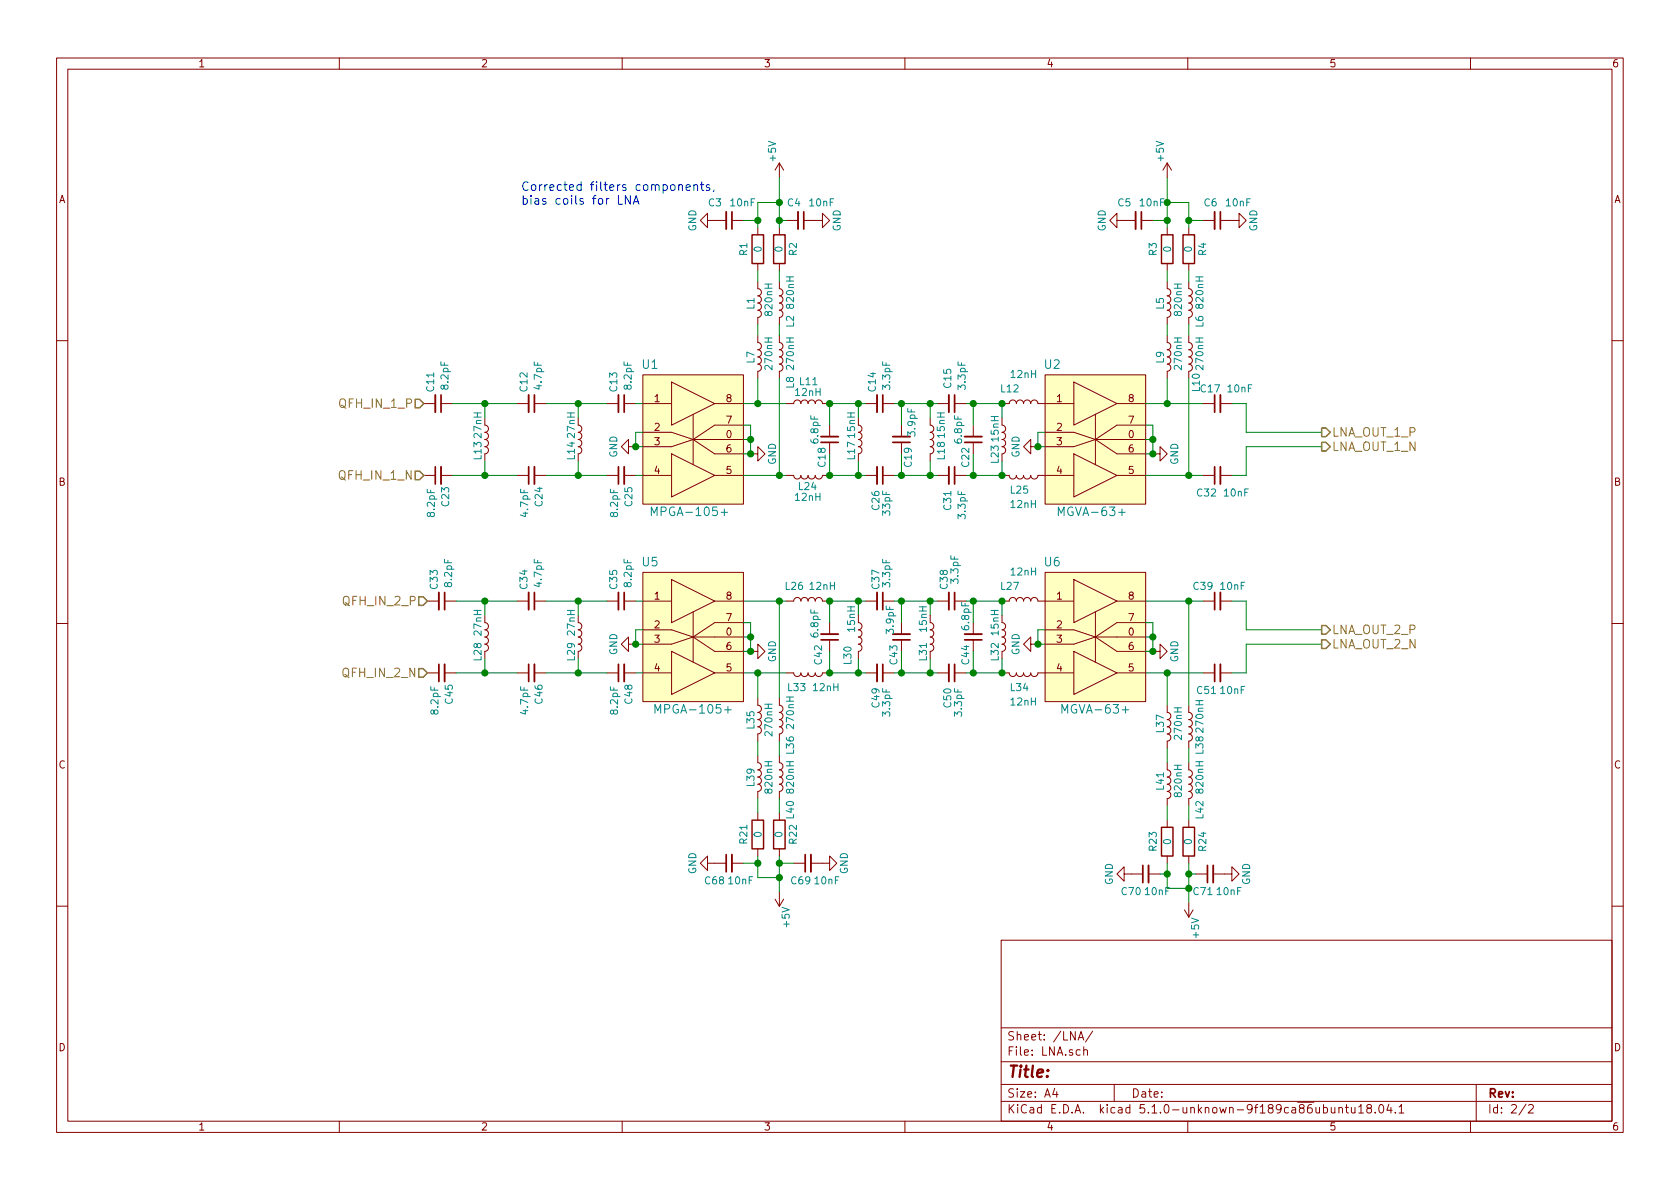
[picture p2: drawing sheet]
<svg xmlns="http://www.w3.org/2000/svg" width="297mm" height="210mm" viewBox="0 0 297 210" stroke-linecap="round" stroke-linejoin="round" font-family="sans-serif">
<g fill="none" stroke="#840000" stroke-width=".18">
<path d="M10 10.3h277v189.9h-277zM12 12.2h273v186.1h-273zM60 10.3v1.9M110 10.3v1.9M160 10.3v1.9M210 10.3v1.9M260 10.3v1.9M125.1 39v-1.3l-1.3 1.3 1.3 1.3v-1.3h3.3M129.4 39h2M137.8 28.8v2.6M137.8 28.8l-.8 1.3M137.8 28.8l.8 1.3"/>
<path d="M139.1 39h2M142.1 39h3.3v-1.3l1.3 1.3-1.3 1.3v-1.3M197.5 39v-1.3l-1.3 1.3 1.3 1.3v-1.3h3.3M201.8 39h2M206.4 28.8v2.6M206.4 28.8l-.8 1.3M206.4 28.8l.7 1.3M212.7 39h2.1M215.8 39h3.3v-1.3l1.2 1.3-1.2 1.3v-1.3M134 59.3v1.3a.63 .63 0 0 1 .6 .6 .63 .63 0 0 1-.6 .6 .63 .63 0 0 1 .6 .7 .63 .63 0 0 1-.6 .6 .63 .63 0 0 1 .6 .6 .63 .63 0 0 1-.6 .7 .63 .63 0 0 1 .6 .6 .63 .63 0 0 1-.6 .7v1.2M134 49.8v1.2a.63 .63 0 0 1 .6 .7 .63 .63 0 0 1-.6 .6 .63 .63 0 0 1 .6 .7 .63 .63 0 0 1-.6 .6 .63 .63 0 0 1 .6 .6 .63 .63 0 0 1-.6 .7 .63 .63 0 0 1 .6 .6 .63 .63 0 0 1-.6 .6v1.3M134 40.3v1.2"/>
<path d="M134 46.6v1.3M137.8 59.3v1.3a.63 .63 0 0 1 .6 .6 .63 .63 0 0 1-.6 .6 .63 .63 0 0 1 .6 .7 .63 .63 0 0 1-.6 .6 .63 .63 0 0 1 .6 .6 .63 .63 0 0 1-.6 .7 .63 .63 0 0 1 .6 .6 .63 .63 0 0 1-.6 .7v1.2M137.8 49.8v1.2a.63 .63 0 0 1 .6 .7 .63 .63 0 0 1-.6 .6 .63 .63 0 0 1 .6 .7 .63 .63 0 0 1-.6 .6 .63 .63 0 0 1 .6 .6 .63 .63 0 0 1-.6 .7 .63 .63 0 0 1 .6 .6 .63 .63 0 0 1-.6 .6v1.3M137.8 40.3v1.2M137.8 46.6v1.3M206.4 59.3v1.3a.63 .63 0 0 1 .6 .6 .63 .63 0 0 1-.6 .6 .63 .63 0 0 1 .6 .7 .63 .63 0 0 1-.6 .6 .63 .63 0 0 1 .6 .6 .63 .63 0 0 1-.6 .7 .63 .63 0 0 1 .6 .6 .63 .63 0 0 1-.6 .7v1.2M206.4 49.8v1.2a.63 .63 0 0 1 .6 .7 .63 .63 0 0 1-.6 .6 .63 .63 0 0 1 .6 .7 .63 .63 0 0 1-.6 .6 .63 .63 0 0 1 .6 .6 .63 .63 0 0 1-.6 .7 .63 .63 0 0 1 .6 .6 .63 .63 0 0 1-.6 .6v1.3M206.4 40.3v1.2M206.4 46.6v1.3M210.2 59.3v1.3a.63 .63 0 0 1 .6 .6 .63 .63 0 0 1-.6 .6 .63 .63 0 0 1 .6 .7 .63 .63 0 0 1-.6 .6 .63 .63 0 0 1 .6 .6 .63 .63 0 0 1-.6 .7 .63 .63 0 0 1 .6 .6 .63 .63 0 0 1-.6 .7v1.2M210.2 49.8v1.2a.63 .63 0 0 1 .6 .7 .63 .63 0 0 1-.6 .6 .63 .63 0 0 1 .6 .7 .63 .63 0 0 1-.6 .6 .63 .63 0 0 1 .6 .6 .63 .63 0 0 1-.6 .7 .63 .63 0 0 1 .6 .6 .63 .63 0 0 1-.6 .6v1.3M210.2 40.3v1.2"/>
<path d="M210.2 46.6v1.3M10 60.2h2M74.9 71.4h2.1M78 71.4h2M85.7 75.2a.63 .63 0 0 1 .7 .6 .63 .63 0 0 1-.7 .6 .63 .63 0 0 1 .7 .7 .63 .63 0 0 1-.7 .6 .63 .63 0 0 1 .7 .7 .63 .63 0 0 1-.7 .6 .63 .63 0 0 1 .7 .6 .63 .63 0 0 1-.7 .7M91.4 71.4h2.1M94.5 71.4h2M102.2 75.2a.63 .63 0 0 1 .7 .6 .63 .63 0 0 1-.7 .6 .63 .63 0 0 1 .7 .7 .63 .63 0 0 1-.7 .6 .63 .63 0 0 1 .7 .7 .63 .63 0 0 1-.7 .6 .63 .63 0 0 1 .7 .6 .63 .63 0 0 1-.7 .7M107.3 71.4h2M110.4 71.4h2M111.1 79v-1.3l-1.2 1.3 1.2 1.3v-1.3h1.3M113.7 66.3h17.7v22.8h-17.7z"/>
<path d="M113.7 76.4h5l3.9 1.3M113.7 71.4h5M118.7 67.6l7.7 3.8-7.7 3.8zM122.6 73.3v8.9M122.6 77.7l-3.9 1.3h-5M122.6 77.7l3.8 2.6h5M122.6 77.7h8.8M126.4 71.4h5M131.4 75.2h-5l-3.8 2.5M139.1 71.4h1.2a.63 .63 0 0 1 .7-.7 .63 .63 0 0 1 .6 .7 .63 .63 0 0 1 .6-.7 .63 .63 0 0 1 .7 .7 .63 .63 0 0 1 .6-.7 .63 .63 0 0 1 .6 .7 .63 .63 0 0 1 .7-.7 .63 .63 0 0 1 .6 .7h1.3M146.7 75.2v2M146.7 78.2v2.1"/>
<path d="M151.8 75.2a.63 .63 0 0 1 .6 .6 .63 .63 0 0 1-.6 .6 .63 .63 0 0 1 .6 .7 .63 .63 0 0 1-.6 .6 .63 .63 0 0 1 .6 .7 .63 .63 0 0 1-.6 .6 .63 .63 0 0 1 .6 .6 .63 .63 0 0 1-.6 .7M153 71.4h2.1M156.1 71.4h2M159.4 75.2v2M159.4 78.2v2.1M164.5 73.9v1.3a.63 .63 0 0 1 .6 .6 .63 .63 0 0 1-.6 .6 .63 .63 0 0 1 .6 .7 .63 .63 0 0 1-.6 .6 .63 .63 0 0 1 .6 .7 .63 .63 0 0 1-.6 .6 .63 .63 0 0 1 .6 .6 .63 .63 0 0 1-.6 .7v1.2M165.7 71.4h2.1M168.8 71.4h2M172.1 75.2v2M172.1 78.2v2.1M177.2 75.2a.63 .63 0 0 1 .6 .6 .63 .63 0 0 1-.6 .6 .63 .63 0 0 1 .6 .7 .63 .63 0 0 1-.6 .6 .63 .63 0 0 1 .6 .7 .63 .63 0 0 1-.6 .6 .63 .63 0 0 1 .6 .6 .63 .63 0 0 1-.6 .7M177.2 71.4h1.2a.63 .63 0 0 1 .7-.7 .63 .63 0 0 1 .6 .7 .63 .63 0 0 1 .6-.7 .63 .63 0 0 1 .7 .7 .63 .63 0 0 1 .6-.7 .63 .63 0 0 1 .6 .7 .63 .63 0 0 1 .7-.7 .63 .63 0 0 1 .6 .7h6.4"/>
<path d="M182.2 79v-1.3l-1.2 1.3 1.2 1.3v-1.3h1.3M184.8 66.3h17.8v22.8h-17.8zM184.8 76.4h5.1l3.8 1.3M189.9 67.6l7.6 3.8-7.6 3.8zM193.7 77.7h8.9M193.7 77.7l-3.8 1.3h-5.1M193.7 77.7l3.8 2.6h5.1M193.7 73.3v8.9M197.5 71.4h5.1M202.6 75.2h-5.1l-3.8 2.5M212.7 71.4h2.1M215.8 71.4h2"/>
<path d="M285 60.2h2M74.9 84.1h2.1M78 84.1h2M91.4 84.1h2.1M94.5 84.1h2M107.3 84.1h2M110.4 84.1h2M113.7 84.1h5M118.7 80.3l7.7 3.8-7.7 3.8zM126.4 84.1h5M132.7 80.3h1.3v-1.3l1.3 1.3-1.3 1.2v-1.2M139.1 84.1h1.2a.63 .63 0 0 0 .7 .6 .63 .63 0 0 0 .6-.6 .63 .63 0 0 0 .6 .6 .63 .63 0 0 0 .7-.6 .63 .63 0 0 0 .6 .6 .63 .63 0 0 0 .6-.6 .63 .63 0 0 0 .7 .6 .63 .63 0 0 0 .6-.6h1.3"/>
<path d="M153 84.1h2.1M156.1 84.1h2M165.7 84.1h2.1M168.8 84.1h2M177.2 84.1h1.2a.63 .63 0 0 0 .7 .6 .63 .63 0 0 0 .6-.6 .63 .63 0 0 0 .6 .6 .63 .63 0 0 0 .7-.6 .63 .63 0 0 0 .6 .6 .63 .63 0 0 0 .6-.6 .63 .63 0 0 0 .7 .6 .63 .63 0 0 0 .6-.6h6.4M189.9 80.3l7.6 3.8-7.6 3.8zM197.5 84.1h5.1M203.8 80.3h1.3v-1.3l1.3 1.3-1.3 1.2v-1.2M212.7 84.1h2.1M215.8 84.1h2M10 110.3h2M75.6 106.3h2"/>
<path d="M75.6 119h2M78.6 106.3h2M78.6 119h2M85.7 110.1a.63 .63 0 0 1 .7 .6 .63 .63 0 0 1-.7 .7 .63 .63 0 0 1 .7 .6 .63 .63 0 0 1-.7 .6 .63 .63 0 0 1 .7 .7 .63 .63 0 0 1-.7 .6 .63 .63 0 0 1 .7 .6 .63 .63 0 0 1-.7 .7M91.4 106.3h2.1M91.4 119h2.1M94.5 106.3h2M94.5 119h2M102.2 110.1a.63 .63 0 0 1 .7 .6 .63 .63 0 0 1-.7 .7 .63 .63 0 0 1 .7 .6 .63 .63 0 0 1-.7 .6 .63 .63 0 0 1 .7 .7 .63 .63 0 0 1-.7 .6 .63 .63 0 0 1 .7 .6 .63 .63 0 0 1-.7 .7M107.3 106.3h2M107.3 119h2M110.4 106.3h2"/>
<path d="M110.4 119h2M111.1 113.9v-1.3l-1.2 1.3 1.2 1.3v-1.3h1.3M113.7 101.2h17.7v22.9h-17.7zM113.7 106.3h5M113.7 119h5M113.7 111.4h5l3.9 1.2M118.7 115.2l7.7 3.8-7.7 3.8zM118.7 102.5l7.7 3.8-7.7 3.8zM122.6 108.2v8.9M122.6 112.6l-3.9 1.3h-5M122.6 112.6l3.8 2.6h5M122.6 112.6h8.8"/>
<path d="M126.4 106.3h5M126.4 119h5M131.4 110.1h-5l-3.8 2.5M132.7 115.2h1.3v-1.3l1.3 1.3-1.3 1.3v-1.3M139.1 106.3h1.2a.63 .63 0 0 1 .7-.6 .63 .63 0 0 1 .6 .6 .63 .63 0 0 1 .6-.6 .63 .63 0 0 1 .7 .6 .63 .63 0 0 1 .6-.6 .63 .63 0 0 1 .6 .6 .63 .63 0 0 1 .7-.6 .63 .63 0 0 1 .6 .6h1.3M139.1 119h1.2a.63 .63 0 0 0 .7 .6 .63 .63 0 0 0 .6-.6 .63 .63 0 0 0 .6 .6 .63 .63 0 0 0 .7-.6 .63 .63 0 0 0 .6 .6 .63 .63 0 0 0 .6-.6 .63 .63 0 0 0 .7 .6 .63 .63 0 0 0 .6-.6h1.3M146.7 110.1v2M146.7 113.2v2M151.8 110.1a.63 .63 0 0 1 .6 .6 .63 .63 0 0 1-.6 .7 .63 .63 0 0 1 .6 .6 .63 .63 0 0 1-.6 .6 .63 .63 0 0 1 .6 .7 .63 .63 0 0 1-.6 .6 .63 .63 0 0 1 .6 .6 .63 .63 0 0 1-.6 .7v1.3M153 106.3h2.1M153 119h2.1M156.1 106.3h2"/>
<path d="M156.1 119h2M159.4 110.1v2M159.4 113.2v2M164.5 110.1a.63 .63 0 0 1 .6 .6 .63 .63 0 0 1-.6 .7 .63 .63 0 0 1 .6 .6 .63 .63 0 0 1-.6 .6 .63 .63 0 0 1 .6 .7 .63 .63 0 0 1-.6 .6 .63 .63 0 0 1 .6 .6 .63 .63 0 0 1-.6 .7M165.7 106.3h2.1M165.7 119h2.1M168.8 106.3h2M168.8 119h2M172.1 110.1v2M172.1 113.2v2M177.2 110.1a.63 .63 0 0 1 .6 .6 .63 .63 0 0 1-.6 .7 .63 .63 0 0 1 .6 .6 .63 .63 0 0 1-.6 .6 .63 .63 0 0 1 .6 .7 .63 .63 0 0 1-.6 .6 .63 .63 0 0 1 .6 .6 .63 .63 0 0 1-.6 .7M177.2 119h1.2a.63 .63 0 0 0 .7 .6 .63 .63 0 0 0 .6-.6 .63 .63 0 0 0 .6 .6 .63 .63 0 0 0 .7-.6 .63 .63 0 0 0 .6 .6 .63 .63 0 0 0 .6-.6 .63 .63 0 0 0 .7 .6 .63 .63 0 0 0 .6-.6h6.4"/>
<path d="M177.2 106.3h1.2a.63 .63 0 0 1 .7-.6 .63 .63 0 0 1 .6 .6 .63 .63 0 0 1 .6-.6 .63 .63 0 0 1 .7 .6 .63 .63 0 0 1 .6-.6 .63 .63 0 0 1 .6 .6 .63 .63 0 0 1 .7-.6 .63 .63 0 0 1 .6 .6h6.4M182.2 113.9v-1.3l-1.2 1.3 1.2 1.3v-1.3h1.3M184.8 101.2h17.8v22.9h-17.8zM184.8 111.4h5.1l3.8 1.2M189.9 115.2l7.6 3.8-7.6 3.8zM189.9 102.5l7.6 3.8-7.6 3.8zM193.7 112.6h8.9M193.7 112.6l-3.8 1.3h-5.1M193.7 112.6l3.8 2.6h5.1M193.7 108.2v8.9M197.5 106.3h5.1M197.5 119h5.1"/>
<path d="M202.6 110.1h-5.1l-3.8 2.5M203.8 115.2h1.3v-1.3l1.3 1.3-1.3 1.3v-1.3M212.7 106.3h2.1M212.7 119h2.1M215.8 106.3h2M215.8 119h2M285 110.3h2M134 123.4v1.3a.63 .63 0 0 1 .6 .6 .63 .63 0 0 1-.6 .7 .63 .63 0 0 1 .6 .6 .63 .63 0 0 1-.6 .6 .63 .63 0 0 1 .6 .7 .63 .63 0 0 1-.6 .6 .63 .63 0 0 1 .6 .7 .63 .63 0 0 1-.6 .6v1.3M134 133.6v1.3a.63 .63 0 0 1 .6 .6 .63 .63 0 0 1-.6 .6 .63 .63 0 0 1 .6 .7 .63 .63 0 0 1-.6 .6 .63 .63 0 0 1 .6 .6 .63 .63 0 0 1-.6 .7 .63 .63 0 0 1 .6 .6 .63 .63 0 0 1-.6 .6v1.3M137.8 123.4v1.3a.63 .63 0 0 1 .6 .6 .63 .63 0 0 1-.6 .7 .63 .63 0 0 1 .6 .6 .63 .63 0 0 1-.6 .6 .63 .63 0 0 1 .6 .7 .63 .63 0 0 1-.6 .6 .63 .63 0 0 1 .6 .7 .63 .63 0 0 1-.6 .6v1.3M137.8 133.6v1.3a.63 .63 0 0 1 .6 .6 .63 .63 0 0 1-.6 .6 .63 .63 0 0 1 .6 .7 .63 .63 0 0 1-.6 .6 .63 .63 0 0 1 .6 .6 .63 .63 0 0 1-.6 .7 .63 .63 0 0 1 .6 .6 .63 .63 0 0 1-.6 .6v1.3M206.4 124.7v1.3a.63 .63 0 0 1 .6 .6 .63 .63 0 0 1-.6 .6 .63 .63 0 0 1 .6 .7 .63 .63 0 0 1-.6 .6 .63 .63 0 0 1 .6 .7 .63 .63 0 0 1-.6 .6 .63 .63 0 0 1 .6 .6 .63 .63 0 0 1-.6 .7v1.2"/>
<path d="M206.4 134.9v1.2a.63 .63 0 0 1 .6 .7 .63 .63 0 0 1-.6 .6 .63 .63 0 0 1 .6 .6 .63 .63 0 0 1-.6 .7 .63 .63 0 0 1 .6 .6 .63 .63 0 0 1-.6 .6 .63 .63 0 0 1 .6 .7 .63 .63 0 0 1-.6 .6v1.3M210.2 124.7v1.3a.63 .63 0 0 1 .6 .6 .63 .63 0 0 1-.6 .6 .63 .63 0 0 1 .6 .7 .63 .63 0 0 1-.6 .6 .63 .63 0 0 1 .6 .7 .63 .63 0 0 1-.6 .6 .63 .63 0 0 1 .6 .6 .63 .63 0 0 1-.6 .7v1.2M210.2 134.9v1.2a.63 .63 0 0 1 .6 .7 .63 .63 0 0 1-.6 .6 .63 .63 0 0 1 .6 .6 .63 .63 0 0 1-.6 .7 .63 .63 0 0 1 .6 .6 .63 .63 0 0 1-.6 .6 .63 .63 0 0 1 .6 .7 .63 .63 0 0 1-.6 .6v1.3M125.1 152.6v-1.2l-1.3 1.2 1.3 1.3v-1.3h3.3M129.4 152.6h2M134 143.8v1.2M134 150.1v1.3M137 159l.8 1.3M137.8 143.8v1.2M137.8 150.1v1.3M137.8 157.7v2.6M138.6 159l-.8 1.3"/>
<path d="M140.3 152.6h2.1M143.4 152.6h3.3v-1.2l1.3 1.2-1.3 1.3v-1.3M198.8 154.6v-1.3l-1.3 1.3 1.3 1.2v-1.2h3.3M203.1 154.6h2M206.4 145v1.3M206.4 151.4v1.2M210.2 145v1.3M210.2 151.4v1.2M210.2 159.6v2.6M211.5 154.6h2M214.5 154.6h3.3v-1.3l1.3 1.3-1.3 1.2v-1.2M10 160.2h2"/>
<path d="M177 166.3h108v32h-108zM209.4 160.9l.8 1.3M210.9 160.9l-.7 1.3M285 160.2h2M60 198.3v1.9M110 198.3v1.9M160 198.3v1.9M177 194.8h108M177 191.8h108M177 187.8h108M177 181.8h108M186.5 192.5l-.4 1h1"/>
<path d="M186.8 193v1M190.6 183.9l.5-1.5 .5 1.5M190.8 183.5h.7M191.6 185.7h.1a.37 .37 0 0 1 .6 .1v.8M191.6 185.1v1.5M193.2 182.3l-1.3 2M197 191.8v3M210 198.3v1.9M234 195.9l.4-.1 .3 .3-.1 .6h-.6M235.4 195.8v.9l.4 .1 .2-.1M236 195.8v1M236.7 196l.2-.2 .4 .1 .1 .9"/>
<path d="M236.7 195.8v1M237.9 195.8h.5M238.1 195.3v1.3l.3 .2M238.9 195.8l.1 .9 .4 .1 .2-.1M239.6 195.8v1M240.2 195.8l.4-.5v1.5M240.2 196.8h.9M241.9 196l-.2-.3 .1-.3a.48 .48 0 0 1 .6 .1v.4a.52 .52 0 0 0-.7 .2 .52 .52 0 0 0 .1 .6l.4 .1 .2-.1 .1-.4-.3-.3M243.2 196.7v.1M244 195.4l.1-.1a.8 .8 0 0 1 .6 .8 .8 .8 0 0 1-.6 .7 1 1 0 0 1-.1-1.4zM245.6 195.2l-.4 1.1h1M245.9 195.8v1"/>
<path d="M246.7 196.7v.1M247.4 195.8l.4-.5v1.5M247.4 196.8h.8M260 198.3v1.9M261 191.8v6.5M269.8 195.2l-1.2 2M270.3 195.5l.2-.2h.3l.3 .5-.9 1h.9"/>
</g>
<g fill="#ffffc2" stroke="#ffffc2" stroke-width=".18">
<path d="M113.7 66.3h17.7v22.8h-17.7z"/>
<path d="M118.7 80.3l7.7 3.8-7.7 3.8z"/>
<path d="M118.7 67.6l7.7 3.8-7.7 3.8z"/>
<path d="M113.7 101.2h17.7v22.9h-17.7z"/>
<path d="M118.7 115.2l7.7 3.8-7.7 3.8z"/>
<path d="M118.7 102.5l7.7 3.8-7.7 3.8z"/>
<path d="M184.8 66.3h17.8v22.8h-17.8z"/>
<path d="M189.9 80.3l7.6 3.8-7.6 3.8z"/>
<path d="M189.9 67.6l7.6 3.8-7.6 3.8z"/>
<path d="M184.8 101.2h17.8v22.9h-17.8z"/>
<path d="M189.9 115.2l7.6 3.8-7.6 3.8z"/>
<path d="M189.9 102.5l7.6 3.8-7.6 3.8z"/>
</g>
<path d="M115.2 91.2v-1.5l.5 1 .5-1v1.5M127.5 90.6h1.2M197.8 90.6h1.1M115.8 126.1v-1.5l.5 1.1 .5-1.1v1.5M128.1 125.5h1.2M198.4 125.5h1.2" fill="none" stroke="#008484" stroke-width=".18"/>
<g fill="none" stroke="#840000" stroke-width=".33">
<path d="M128.4 37.5v3M141.1 37.5v3M200.8 37.5v3M214.8 37.5v3M77 69.8v3.1M93.5 69.8v3.1M109.3 69.8v3.1M145.2 77.2h3M155.1 69.8v3.1M157.9 77.2h3M167.8 69.8v3.1M170.6 77.2h3"/>
<path d="M215.8 69.8v3.1M78 82.5v3.1M94.5 82.5v3.1M110.4 82.5v3.1M155.1 82.5v3.1M167.8 82.5v3.1M215.8 82.5v3.1M77.6 104.8v3M78.6 117.5v3M93.5 104.8v3M94.5 117.5v3M109.3 104.8v3"/>
<path d="M110.4 117.5v3M145.2 112.1h3M155.1 104.8v3M155.1 117.5v3M157.9 112.1h3M167.8 104.8v3M167.8 117.5v3M170.6 112.1h3M215.8 104.8v3M215.8 117.5v3M129.4 151.1v3.1M143.4 151.1v3.1"/>
<path d="M203.1 153v3.1M214.5 153v3.1"/>
</g>
<g fill="none" stroke="#840000" stroke-width=".3">
<path d="M129.4 37.5v3M142.1 37.5v3M201.8 37.5v3M215.8 37.5v3M78 69.8v3.1M94.5 69.8v3.1M110.4 69.8v3.1M145.2 78.2h3M156.1 69.8v3.1M157.9 78.2h3M168.8 69.8v3.1M170.6 78.2h3"/>
<path d="M214.8 69.8v3.1M77 82.5v3.1M93.5 82.5v3.1M109.3 82.5v3.1M156.1 82.5v3.1M168.8 82.5v3.1M214.8 82.5v3.1M77.6 117.5v3M78.6 104.8v3M93.5 117.5v3M94.5 104.8v3M109.3 117.5v3"/>
<path d="M110.4 104.8v3M145.2 113.2h3M156.1 104.8v3M156.1 117.5v3M157.9 113.2h3M168.8 104.8v3M168.8 117.5v3M170.6 113.2h3M214.8 104.8v3M214.8 117.5v3M128.4 151.1v3.1M142.4 151.1v3.1"/>
<path d="M202.1 153v3.1M213.5 153v3.1"/>
</g>
<g fill="none" stroke="#008400" stroke-width=".18">
<path d="M131.4 39h2.6M137.8 35.8h-3.8v4.5M137.8 39h1.3M137.8 31.4v8.9M203.8 39h2.6M206.4 35.8h3.8v4.5M206.4 31.4v8.9M210.2 39h2.5M134 47.9v1.9M134 57.4v1.9M137.8 47.9v1.9M137.8 57.4v1.9"/>
<path d="M206.4 47.9v1.9M206.4 57.4v1.9M210.2 47.9v1.9M210.2 57.4v1.9M80 71.4h11.4M85.7 71.4v2.5M96.5 71.4h10.8M102.2 71.4v2.5M112.4 71.4h1.3M113.7 76.4h-1.3v2.6h1.3M131.4 71.4h7.7M131.4 75.2h1.3v5.1h-1.3"/>
<path d="M131.4 77.7h1.3M134 66.9v4.5M137.8 66.9v17.2M151.8 71.4v2.5M153 71.4h-6.3v3.8M158.1 71.4h7.6M159.4 71.4v3.8M164.5 71.4v2.5M170.8 71.4h6.4v2.5M172.1 71.4v3.8M184.8 76.4h-1.3v2.6h1.3M202.6 71.4h10.1"/>
<path d="M202.6 75.2h1.2v5.1h-1.2M202.6 77.7h1.2M206.4 66.9v4.5M210.2 66.9v17.2M217.8 71.4h2.5v5h13.4M233.7 79h-13.4v5.1h-2.5M80 84.1h11.4M85.7 81.5v2.6M96.5 84.1h10.8M102.2 81.5v2.6M112.4 84.1h1.3M131.4 84.1h7.7"/>
<path d="M146.7 80.3v3.8h6.3M151.8 81.5v2.6M158.1 84.1h7.6M159.4 80.3v3.8M164.5 81.5v2.6M172.1 80.3v3.8M177.2 81.5v2.6h-6.4M202.6 84.1h10.1M80.6 106.3h10.8M80.6 119h10.8M85.7 106.3v2.5M85.7 116.5v2.5"/>
<path d="M96.5 106.3h10.8M96.5 119h10.8M102.2 106.3v2.5M102.2 116.5v2.5M112.4 106.3h1.3M112.4 119h1.3M113.7 111.4h-1.3v2.5h1.3M131.4 106.3h7.7M131.4 119h7.7M131.4 110.1h1.3v5.1h-1.3M131.4 112.6h1.3M134 119v4.4"/>
<path d="M137.8 106.3v17.1M146.7 115.2v3.8h6.3M151.8 106.3v2.5M151.8 116.5v2.5M153 106.3h-6.3v3.8M158.1 106.3h7.6M158.1 119h7.6M159.4 106.3v3.8M159.4 115.2v3.8M164.5 106.3v2.5M164.5 116.5v2.5M172.1 115.2v3.8"/>
<path d="M177.2 108.8v-2.5h-5.1v3.8M177.2 116.5v2.5h-6.4M184.8 111.4h-1.3v2.5h1.3M202.6 106.3h10.1M202.6 119h10.1M202.6 110.1h1.2v5.1h-1.2M202.6 112.6h1.2M206.4 119v5.7M210.2 106.3v18.4M217.8 106.3h2.5v5.1h13.4M233.7 113.9h-13.4v5.1h-2.5M134 131.1v2.5"/>
<path d="M137.8 131.1v2.5M206.4 132.3v2.6M210.2 132.3v2.6M131.4 152.6h2.6M134 141.2v2.6M134 151.4v3.8h3.8M137.8 152.6h2.5M137.8 141.2v2.6M137.8 151.4v6.3M205.1 154.6h1.3M206.4 142.5v2.5M206.4 152.6v4.5h3.8"/>
<path d="M210.2 142.5v2.5M210.2 152.6v7M210.2 154.6h1.3"/>
</g>
<g fill="#008400" stroke="#008400" stroke-width=".25">
<circle cx="159.4" cy="71.4" r=".51"/>
<circle cx="159.4" cy="84.1" r=".51"/>
<circle cx="172.1" cy="84.1" r=".51"/>
<circle cx="172.1" cy="71.4" r=".51"/>
<circle cx="151.8" cy="84.1" r=".51"/>
<circle cx="151.8" cy="71.4" r=".51"/>
<circle cx="172.1" cy="106.3" r=".51"/>
<circle cx="172.1" cy="119" r=".51"/>
<circle cx="164.5" cy="106.3" r=".51"/>
<circle cx="164.5" cy="119" r=".51"/>
<circle cx="159.4" cy="106.3" r=".51"/>
<circle cx="159.4" cy="119" r=".51"/>
<circle cx="151.8" cy="119" r=".51"/>
<circle cx="151.8" cy="106.3" r=".51"/>
<circle cx="134" cy="39" r=".51"/>
<circle cx="134" cy="152.6" r=".51"/>
<circle cx="137.8" cy="155.2" r=".51"/>
<circle cx="137.8" cy="152.6" r=".51"/>
<circle cx="137.8" cy="106.3" r=".51"/>
<circle cx="137.8" cy="35.8" r=".51"/>
<circle cx="137.8" cy="84.1" r=".51"/>
<circle cx="134" cy="71.4" r=".51"/>
<circle cx="134" cy="119" r=".51"/>
<circle cx="137.8" cy="39" r=".51"/>
<circle cx="206.4" cy="39" r=".51"/>
<circle cx="210.2" cy="39" r=".51"/>
<circle cx="206.4" cy="71.4" r=".51"/>
<circle cx="210.2" cy="84.1" r=".51"/>
<circle cx="206.4" cy="35.8" r=".51"/>
<circle cx="206.4" cy="119" r=".51"/>
<circle cx="210.2" cy="106.3" r=".51"/>
<circle cx="206.4" cy="154.6" r=".51"/>
<circle cx="210.2" cy="154.6" r=".51"/>
<circle cx="210.2" cy="157.1" r=".51"/>
<circle cx="146.7" cy="71.4" r=".51"/>
<circle cx="146.7" cy="84.1" r=".51"/>
<circle cx="177.2" cy="71.4" r=".51"/>
<circle cx="177.2" cy="84.1" r=".51"/>
<circle cx="146.7" cy="106.3" r=".51"/>
<circle cx="146.7" cy="119" r=".51"/>
<circle cx="177.2" cy="119" r=".51"/>
<circle cx="177.2" cy="106.3" r=".51"/>
<circle cx="164.5" cy="84.1" r=".51"/>
<circle cx="164.5" cy="71.4" r=".51"/>
<circle cx="102.2" cy="71.4" r=".51"/>
<circle cx="102.2" cy="84.1" r=".51"/>
<circle cx="85.7" cy="71.4" r=".51"/>
<circle cx="85.7" cy="84.1" r=".51"/>
<circle cx="102.2" cy="119" r=".51"/>
<circle cx="102.2" cy="106.3" r=".51"/>
<circle cx="85.7" cy="106.3" r=".51"/>
<circle cx="85.7" cy="119" r=".51"/>
<circle cx="132.7" cy="77.7" r=".51"/>
<circle cx="132.7" cy="80.3" r=".51"/>
<circle cx="112.4" cy="79" r=".51"/>
<circle cx="132.7" cy="112.6" r=".51"/>
<circle cx="132.7" cy="115.2" r=".51"/>
<circle cx="112.4" cy="113.9" r=".51"/>
<circle cx="183.5" cy="79" r=".51"/>
<circle cx="203.8" cy="77.7" r=".51"/>
<circle cx="203.8" cy="80.3" r=".51"/>
<circle cx="203.8" cy="112.6" r=".51"/>
<circle cx="203.8" cy="115.2" r=".51"/>
<circle cx="183.5" cy="113.9" r=".51"/>
</g>
<path d="M133 41.5h2v5.1h-2zM136.8 41.5h2v5.1h-2zM205.4 41.5h2v5.1h-2zM209.2 41.5h2v5.1h-2zM133 145h2v5.1h-2zM136.8 145h2v5.1h-2zM205.4 146.3h2v5.1h-2zM209.2 146.3h2v5.1h-2z" fill="none" stroke="#840000" stroke-width=".25"/>
<path d="M109.3 34.6v1.5h.8M111.5 34.6v1.5l-.9-1.5v1.5M112 36.1l.5-1.5 .5 1.5M112.1 35.7h.7M120 32.8l.2-.1h.4v1M121.3 33.2l.7-.2v-.3h-.5l-.2 .2 .1 .7h.6M122.7 32.8l.2-.1h.4v1M122.7 32.7v1M123.9 32.7h.5M124.1 32.2v1.2l.3 .3M125.5 32.7a.37 .37 0 0 0-.6 .2v.2l.6 .3-.2 .3-.4-.1M126.2 33.6l-.1 .3" fill="none" stroke="#0000c2" stroke-width=".18"/>
<path d="M73.4 70.6h.8l.7 .8-.7 .7h-.8zM233.7 75.7h.7l.8 .7-.8 .8h-.7zM233.7 78.2h.7l.8 .8-.8 .8h-.7zM73.4 83.3h.8l.7 .8-.7 .7h-.8zM74 105.5h.8l.8 .8-.8 .8h-.8zM74 118.2h.8l.8 .8-.8 .8h-.8zM233.7 110.6h.7l.8 .8-.8 .7h-.7zM233.7 113.2h.7l.8 .7-.8 .8h-.7z" fill="none" stroke="#848400" stroke-width=".25"/>
<text font-size="2.8" fill="#840000" x="178" y="190.5">Title:</text>
<g font-size="2.1" fill="#0000c2">
<text x="92.1" y="33.8">Corrected filters components,</text>
<text x="92.1" y="36.2">bias coils for LNA</text>
</g>
<g font-size="2.1" fill="#008484">
<text x="113.6" y="65.2">U1</text>
<text x="184.7" y="65.2">U2</text>
<text x="116" y="91.3">MPGA-105+</text>
<text x="187.7" y="91.3">MGVA-63+</text>
<text x="113.6" y="100.1">U5</text>
<text x="184.7" y="100.1">U6</text>
<text x="116.6" y="126.2">MPGA-105+</text>
<text x="188.3" y="126.2">MGVA-63+</text>
</g>
<g font-size="2.1" fill="#848400">
<text x="60.4" y="72.1">QFH_IN_1_P</text>
<text x="235.5" y="77.2">LNA_OUT_1_P</text>
<text x="235.5" y="79.8">LNA_OUT_1_N</text>
<text x="60.3" y="84.8">QFH_IN_1_N</text>
<text x="61" y="107.1">QFH_IN_2_P</text>
<text x="235.5" y="112.1">LNA_OUT_2_P</text>
<text x="60.9" y="119.8">QFH_IN_2_N</text>
<text x="235.5" y="114.7">LNA_OUT_2_N</text>
</g>
<g font-size="2.1" fill="#840000">
<text x="178" y="184">Sheet: /LNA/</text>
<text x="178" y="186.7">File: LNA.sch</text>
<text x="178" y="196.9">KiCad E.D.A. kicad 5.1.0-unknown-9f189ca86ubuntu18.04.1</text>
<text x="178" y="194.1">Size: A4</text>
<text x="200" y="194.1">Date:</text>
<text x="263" y="194.1">Rev:</text>
<text x="263" y="196.9">Id: 2/2</text>
</g>
<g font-size="1.8" fill="#840000">
<text x="35" y="11.9">1</text>
<text x="85" y="11.9">2</text>
<text x="135" y="11.9">3</text>
<text x="185" y="11.9">4</text>
<text x="235" y="11.9">5</text>
<text x="285" y="11.9">6</text>
<text x="10.4" y="35.9">A</text>
<text x="285.4" y="35.9">A</text>
<text x="115.7" y="71.1">1</text>
<text x="128.4" y="71.1">8</text>
<text x="186.8" y="71.1">1</text>
<text x="199.5" y="71.1">8</text>
<text x="115.7" y="76.2">2</text>
<text x="128.4" y="77.5">0</text>
<text x="128.4" y="74.9">7</text>
<text x="186.8" y="76.2">2</text>
<text x="199.5" y="77.5">0</text>
<text x="199.5" y="74.9">7</text>
<text x="115.7" y="78.7">3</text>
<text x="115.7" y="83.8">4</text>
<text x="128.4" y="83.8">5</text>
<text x="128.4" y="80">6</text>
<text x="186.8" y="78.7">3</text>
<text x="186.8" y="83.8">4</text>
<text x="199.5" y="83.8">5</text>
<text x="199.5" y="80">6</text>
<text x="10.4" y="85.9">B</text>
<text x="285.4" y="85.9">B</text>
<text x="115.7" y="106">1</text>
<text x="128.4" y="106">8</text>
<text x="186.8" y="106">1</text>
<text x="199.5" y="106">8</text>
<text x="115.7" y="111.1">2</text>
<text x="115.7" y="113.7">3</text>
<text x="128.4" y="112.4">0</text>
<text x="128.4" y="109.8">7</text>
<text x="186.8" y="111.1">2</text>
<text x="186.8" y="113.7">3</text>
<text x="199.5" y="112.4">0</text>
<text x="199.5" y="109.8">7</text>
<text x="115.7" y="118.7">4</text>
<text x="128.4" y="118.7">5</text>
<text x="128.4" y="114.9">6</text>
<text x="186.8" y="118.7">4</text>
<text x="199.5" y="118.7">5</text>
<text x="199.5" y="114.9">6</text>
<text x="10.4" y="135.9">C</text>
<text x="285.4" y="135.9">C</text>
<text x="10.4" y="185.9">D</text>
<text x="285.4" y="185.9">D</text>
<text x="35" y="199.9">1</text>
<text x="85" y="199.9">2</text>
<text x="135" y="199.9">3</text>
<text x="185" y="199.9">4</text>
<text x="235" y="199.9">5</text>
<text x="285" y="199.9">6</text>
</g>
<g font-size="1.8" fill="#008484">
<text x="137.2" y="28.4" transform="rotate(-90 137.2 28.4)">+5V</text>
<text x="205.8" y="28.4" transform="rotate(-90 205.8 28.4)">+5V</text>
<text x="123.1" y="40.9" transform="rotate(-90 123.1 40.9)">GND</text>
<text x="125.3" y="36.5">C3</text>
<text x="129.2" y="36.5">10nF</text>
<text x="139.3" y="36.5">C4</text>
<text x="143.2" y="36.5">10nF</text>
<text x="148.6" y="40.9" transform="rotate(-90 148.6 40.9)">GND</text>
<text x="195.5" y="40.9" transform="rotate(-90 195.5 40.9)">GND</text>
<text x="197.7" y="36.5">C5</text>
<text x="201.6" y="36.5">10nF</text>
<text x="212.9" y="36.5">C6</text>
<text x="216.9" y="36.5">10nF</text>
<text x="222.3" y="40.9" transform="rotate(-90 222.3 40.9)">GND</text>
<text x="132.1" y="45.2" transform="rotate(-90 132.1 45.2)">R1</text>
<text x="134.7" y="44.5" transform="rotate(-90 134.7 44.5)">0</text>
<text x="138.4" y="44.5" transform="rotate(-90 138.4 44.5)">0</text>
<text x="140.9" y="45.2" transform="rotate(-90 140.9 45.2)">R2</text>
<text x="204.5" y="45.2" transform="rotate(-90 204.5 45.2)">R3</text>
<text x="207.1" y="44.5" transform="rotate(-90 207.1 44.5)">0</text>
<text x="210.7" y="44.5" transform="rotate(-90 210.7 44.5)">0</text>
<text x="213.3" y="45.2" transform="rotate(-90 213.3 45.2)">R4</text>
<text x="133.4" y="54.7" transform="rotate(-90 133.4 54.7)">L1</text>
<text x="136.6" y="55.6" transform="rotate(-90 136.6 55.6)">820nH</text>
<text x="140.4" y="57.9" transform="rotate(-90 140.4 57.9)">L2</text>
<text x="140.4" y="54.4" transform="rotate(-90 140.4 54.4)">820nH</text>
<text x="205.8" y="54.7" transform="rotate(-90 205.8 54.7)">L5</text>
<text x="209" y="55.6" transform="rotate(-90 209 55.6)">820nH</text>
<text x="212.8" y="57.9" transform="rotate(-90 212.8 57.9)">L6</text>
<text x="212.8" y="54.4" transform="rotate(-90 212.8 54.4)">820nH</text>
<text x="133.4" y="64.2" transform="rotate(-90 133.4 64.2)">L7</text>
<text x="136.6" y="65.2" transform="rotate(-90 136.6 65.2)">270nH</text>
<text x="140.4" y="65.2" transform="rotate(-90 140.4 65.2)">270nH</text>
<text x="205.8" y="64.2" transform="rotate(-90 205.8 64.2)">L9</text>
<text x="209" y="65.2" transform="rotate(-90 209 65.2)">270nH</text>
<text x="212.8" y="65.2" transform="rotate(-90 212.8 65.2)">270nH</text>
<text x="76.8" y="69.2" transform="rotate(-90 76.8 69.2)">C11</text>
<text x="79.3" y="68.8" transform="rotate(-90 79.3 68.8)">8.2pF</text>
<text x="93.3" y="69.2" transform="rotate(-90 93.3 69.2)">C12</text>
<text x="95.8" y="68.8" transform="rotate(-90 95.8 68.8)">4.7pF</text>
<text x="109.1" y="69.2" transform="rotate(-90 109.1 69.2)">C13</text>
<text x="111.7" y="68.8" transform="rotate(-90 111.7 68.8)">8.2pF</text>
<text x="140.4" y="68.7" transform="rotate(-90 140.4 68.7)">L8</text>
<text x="140.7" y="70">12nH</text>
<text x="141.5" y="68.1">L11</text>
<text x="154.9" y="69.2" transform="rotate(-90 154.9 69.2)">C14</text>
<text x="157.4" y="68.8" transform="rotate(-90 157.4 68.8)">3.3pF</text>
<text x="168.2" y="68.5" transform="rotate(-90 168.2 68.5)">C15</text>
<text x="170.7" y="68.8" transform="rotate(-90 170.7 68.8)">3.3pF</text>
<text x="177" y="69.4">L12</text>
<text x="178.8" y="66.8">12nH</text>
<text x="212.1" y="69.2" transform="rotate(-90 212.1 69.2)">L10</text>
<text x="212.3" y="69.4">C17</text>
<text x="217.1" y="69.4">10nF</text>
<text x="85.1" y="77.3" transform="rotate(-90 85.1 77.3)">27nH</text>
<text x="101.7" y="77.3" transform="rotate(-90 101.7 77.3)">27nH</text>
<text x="151.2" y="77.3" transform="rotate(-90 151.2 77.3)">15nH</text>
<text x="161.8" y="77" transform="rotate(-90 161.8 77)">3.9pF</text>
<text x="167.1" y="77.3" transform="rotate(-90 167.1 77.3)">15nH</text>
<text x="176.6" y="78" transform="rotate(-90 176.6 78)">15nH</text>
<text x="85.1" y="81.2" transform="rotate(-90 85.1 81.2)">L13</text>
<text x="101.7" y="81.2" transform="rotate(-90 101.7 81.2)">L14</text>
<text x="109.1" y="80.9" transform="rotate(-90 109.1 80.9)">GND</text>
<text x="137.2" y="82.2" transform="rotate(-90 137.2 82.2)">GND</text>
<text x="144.7" y="78.3" transform="rotate(-90 144.7 78.3)">6.8pF</text>
<text x="146" y="82.5" transform="rotate(-90 146 82.5)">C18</text>
<text x="151.2" y="81.2" transform="rotate(-90 151.2 81.2)">L17</text>
<text x="161.2" y="82.5" transform="rotate(-90 161.2 82.5)">C19</text>
<text x="167.1" y="81.2" transform="rotate(-90 167.1 81.2)">L18</text>
<text x="170.1" y="78.3" transform="rotate(-90 170.1 78.3)">6.8pF</text>
<text x="171.4" y="82.5" transform="rotate(-90 171.4 82.5)">C22</text>
<text x="176.6" y="81.9" transform="rotate(-90 176.6 81.9)">L23</text>
<text x="180.3" y="80.9" transform="rotate(-90 180.3 80.9)">GND</text>
<text x="208.3" y="82.2" transform="rotate(-90 208.3 82.2)">GND</text>
<text x="79.4" y="89.5" transform="rotate(-90 79.4 89.5)">C23</text>
<text x="95.9" y="89.5" transform="rotate(-90 95.9 89.5)">C24</text>
<text x="111.8" y="89.5" transform="rotate(-90 111.8 89.5)">C25</text>
<text x="140.7" y="88.6">12nH</text>
<text x="141.2" y="86.7">L24</text>
<text x="178.7" y="87.3">L25</text>
<text x="178.8" y="89.8">12nH</text>
<text x="211.7" y="87.8">C32</text>
<text x="216.5" y="87.8">10nF</text>
<text x="76.9" y="91.3" transform="rotate(-90 76.9 91.3)">8.2pF</text>
<text x="93.4" y="91.3" transform="rotate(-90 93.4 91.3)">4.7pF</text>
<text x="109.3" y="91.3" transform="rotate(-90 109.3 91.3)">8.2pF</text>
<text x="155.5" y="90.1" transform="rotate(-90 155.5 90.1)">C26</text>
<text x="157.4" y="91.1" transform="rotate(-90 157.4 91.1)">33pF</text>
<text x="168.2" y="90.1" transform="rotate(-90 168.2 90.1)">C31</text>
<text x="170.7" y="91.6" transform="rotate(-90 170.7 91.6)">3.3pF</text>
<text x="178.8" y="101.8">12nH</text>
<text x="77.4" y="104.1" transform="rotate(-90 77.4 104.1)">C33</text>
<text x="79.9" y="103.7" transform="rotate(-90 79.9 103.7)">8.2pF</text>
<text x="93.3" y="104.1" transform="rotate(-90 93.3 104.1)">C34</text>
<text x="95.8" y="103.7" transform="rotate(-90 95.8 103.7)">4.7pF</text>
<text x="109.1" y="104.1" transform="rotate(-90 109.1 104.1)">C35</text>
<text x="111.7" y="103.7" transform="rotate(-90 111.7 103.7)">8.2pF</text>
<text x="138.9" y="104.3">L26</text>
<text x="143.3" y="104.3">12nH</text>
<text x="155.5" y="104.1" transform="rotate(-90 155.5 104.1)">C37</text>
<text x="157.4" y="103.7" transform="rotate(-90 157.4 103.7)">3.3pF</text>
<text x="167.6" y="104.1" transform="rotate(-90 167.6 104.1)">C38</text>
<text x="169.5" y="103" transform="rotate(-90 169.5 103)">3.3pF</text>
<text x="177" y="104.3">L27</text>
<text x="211.1" y="104.3">C39</text>
<text x="215.9" y="104.3">10nF</text>
<text x="85.1" y="112.3" transform="rotate(-90 85.1 112.3)">27nH</text>
<text x="101.7" y="112.3" transform="rotate(-90 101.7 112.3)">27nH</text>
<text x="144.7" y="112.6" transform="rotate(-90 144.7 112.6)">6.8pF</text>
<text x="151.2" y="111.6" transform="rotate(-90 151.2 111.6)">15nH</text>
<text x="158" y="111.9" transform="rotate(-90 158 111.9)">3.9pF</text>
<text x="163.9" y="111.6" transform="rotate(-90 163.9 111.6)">15nH</text>
<text x="176.6" y="112.3" transform="rotate(-90 176.6 112.3)">15nH</text>
<text x="85.1" y="116.8" transform="rotate(-90 85.1 116.8)">L28</text>
<text x="101.7" y="116.8" transform="rotate(-90 101.7 116.8)">L29</text>
<text x="109.1" y="115.9" transform="rotate(-90 109.1 115.9)">GND</text>
<text x="137.2" y="117.1" transform="rotate(-90 137.2 117.1)">GND</text>
<text x="145.3" y="117.4" transform="rotate(-90 145.3 117.4)">C42</text>
<text x="150.5" y="117.4" transform="rotate(-90 150.5 117.4)">L30</text>
<text x="158.7" y="117.4" transform="rotate(-90 158.7 117.4)">C43</text>
<text x="163.9" y="116.8" transform="rotate(-90 163.9 116.8)">L31</text>
<text x="171.4" y="117.4" transform="rotate(-90 171.4 117.4)">C44</text>
<text x="176.6" y="116.8" transform="rotate(-90 176.6 116.8)">L32</text>
<text x="180.3" y="115.9" transform="rotate(-90 180.3 115.9)">GND</text>
<text x="208.3" y="117.1" transform="rotate(-90 208.3 117.1)">GND</text>
<text x="80.1" y="124.4" transform="rotate(-90 80.1 124.4)">C45</text>
<text x="95.9" y="124.4" transform="rotate(-90 95.9 124.4)">C46</text>
<text x="111.8" y="124.4" transform="rotate(-90 111.8 124.4)">C48</text>
<text x="139.3" y="122.2">L33</text>
<text x="143.9" y="122.2">12nH</text>
<text x="155.5" y="125.1" transform="rotate(-90 155.5 125.1)">C49</text>
<text x="168.2" y="125.1" transform="rotate(-90 168.2 125.1)">C50</text>
<text x="178.7" y="122.2">L34</text>
<text x="178.8" y="124.8">12nH</text>
<text x="211.7" y="122.7">C51</text>
<text x="215.9" y="122.7">10nF</text>
<text x="77.5" y="126.2" transform="rotate(-90 77.5 126.2)">8.2pF</text>
<text x="93.4" y="126.2" transform="rotate(-90 93.4 126.2)">4.7pF</text>
<text x="109.3" y="126.2" transform="rotate(-90 109.3 126.2)">8.2pF</text>
<text x="133.4" y="128.9" transform="rotate(-90 133.4 128.9)">L35</text>
<text x="136.6" y="129.9" transform="rotate(-90 136.6 129.9)">270nH</text>
<text x="140.4" y="128.7" transform="rotate(-90 140.4 128.7)">270nH</text>
<text x="157.4" y="126.5" transform="rotate(-90 157.4 126.5)">3.3pF</text>
<text x="170.1" y="126.5" transform="rotate(-90 170.1 126.5)">3.3pF</text>
<text x="205.8" y="129.5" transform="rotate(-90 205.8 129.5)">L37</text>
<text x="209" y="130.6" transform="rotate(-90 209 130.6)">270nH</text>
<text x="212.8" y="129.3" transform="rotate(-90 212.8 129.3)">270nH</text>
<text x="140.4" y="133.3" transform="rotate(-90 140.4 133.3)">L36</text>
<text x="212.8" y="133.3" transform="rotate(-90 212.8 133.3)">L38</text>
<text x="133.4" y="139" transform="rotate(-90 133.4 139)">L39</text>
<text x="136.6" y="140.1" transform="rotate(-90 136.6 140.1)">820nH</text>
<text x="140.4" y="140.1" transform="rotate(-90 140.4 140.1)">820nH</text>
<text x="205.8" y="139.7" transform="rotate(-90 205.8 139.7)">L41</text>
<text x="209" y="140.7" transform="rotate(-90 209 140.7)">820nH</text>
<text x="212.8" y="140.1" transform="rotate(-90 212.8 140.1)">820nH</text>
<text x="132.1" y="149.2" transform="rotate(-90 132.1 149.2)">R21</text>
<text x="134.7" y="148.1" transform="rotate(-90 134.7 148.1)">0</text>
<text x="138.4" y="148.1" transform="rotate(-90 138.4 148.1)">0</text>
<text x="140.4" y="144.7" transform="rotate(-90 140.4 144.7)">L40</text>
<text x="140.9" y="149.2" transform="rotate(-90 140.9 149.2)">R22</text>
<text x="207.1" y="149.3" transform="rotate(-90 207.1 149.3)">0</text>
<text x="210.7" y="149.3" transform="rotate(-90 210.7 149.3)">0</text>
<text x="212.8" y="144.7" transform="rotate(-90 212.8 144.7)">L42</text>
<text x="123.1" y="154.6" transform="rotate(-90 123.1 154.6)">GND</text>
<text x="149.9" y="154.6" transform="rotate(-90 149.9 154.6)">GND</text>
<text x="204.5" y="150.4" transform="rotate(-90 204.5 150.4)">R23</text>
<text x="213.3" y="150.5" transform="rotate(-90 213.3 150.5)">R24</text>
<text x="124.7" y="156.4">C68</text>
<text x="128.9" y="156.4">10nF</text>
<text x="140" y="156.4">C69</text>
<text x="144.1" y="156.4">10nF</text>
<text x="196.8" y="156.5" transform="rotate(-90 196.8 156.5)">GND</text>
<text x="198.4" y="158.3">C70</text>
<text x="202.5" y="158.3">10nF</text>
<text x="211.1" y="158.3">C71</text>
<text x="215.2" y="158.3">10nF</text>
<text x="221" y="156.5" transform="rotate(-90 221 156.5)">GND</text>
<text x="139.6" y="163.9" transform="rotate(-90 139.6 163.9)">+5V</text>
<text x="212" y="165.8" transform="rotate(-90 212 165.8)">+5V</text>
</g>
<text font-size="1.8" fill="#008400" x="171.4" y="111.3" transform="rotate(-90 171.4 111.3)">6.8pF</text>
</svg>
